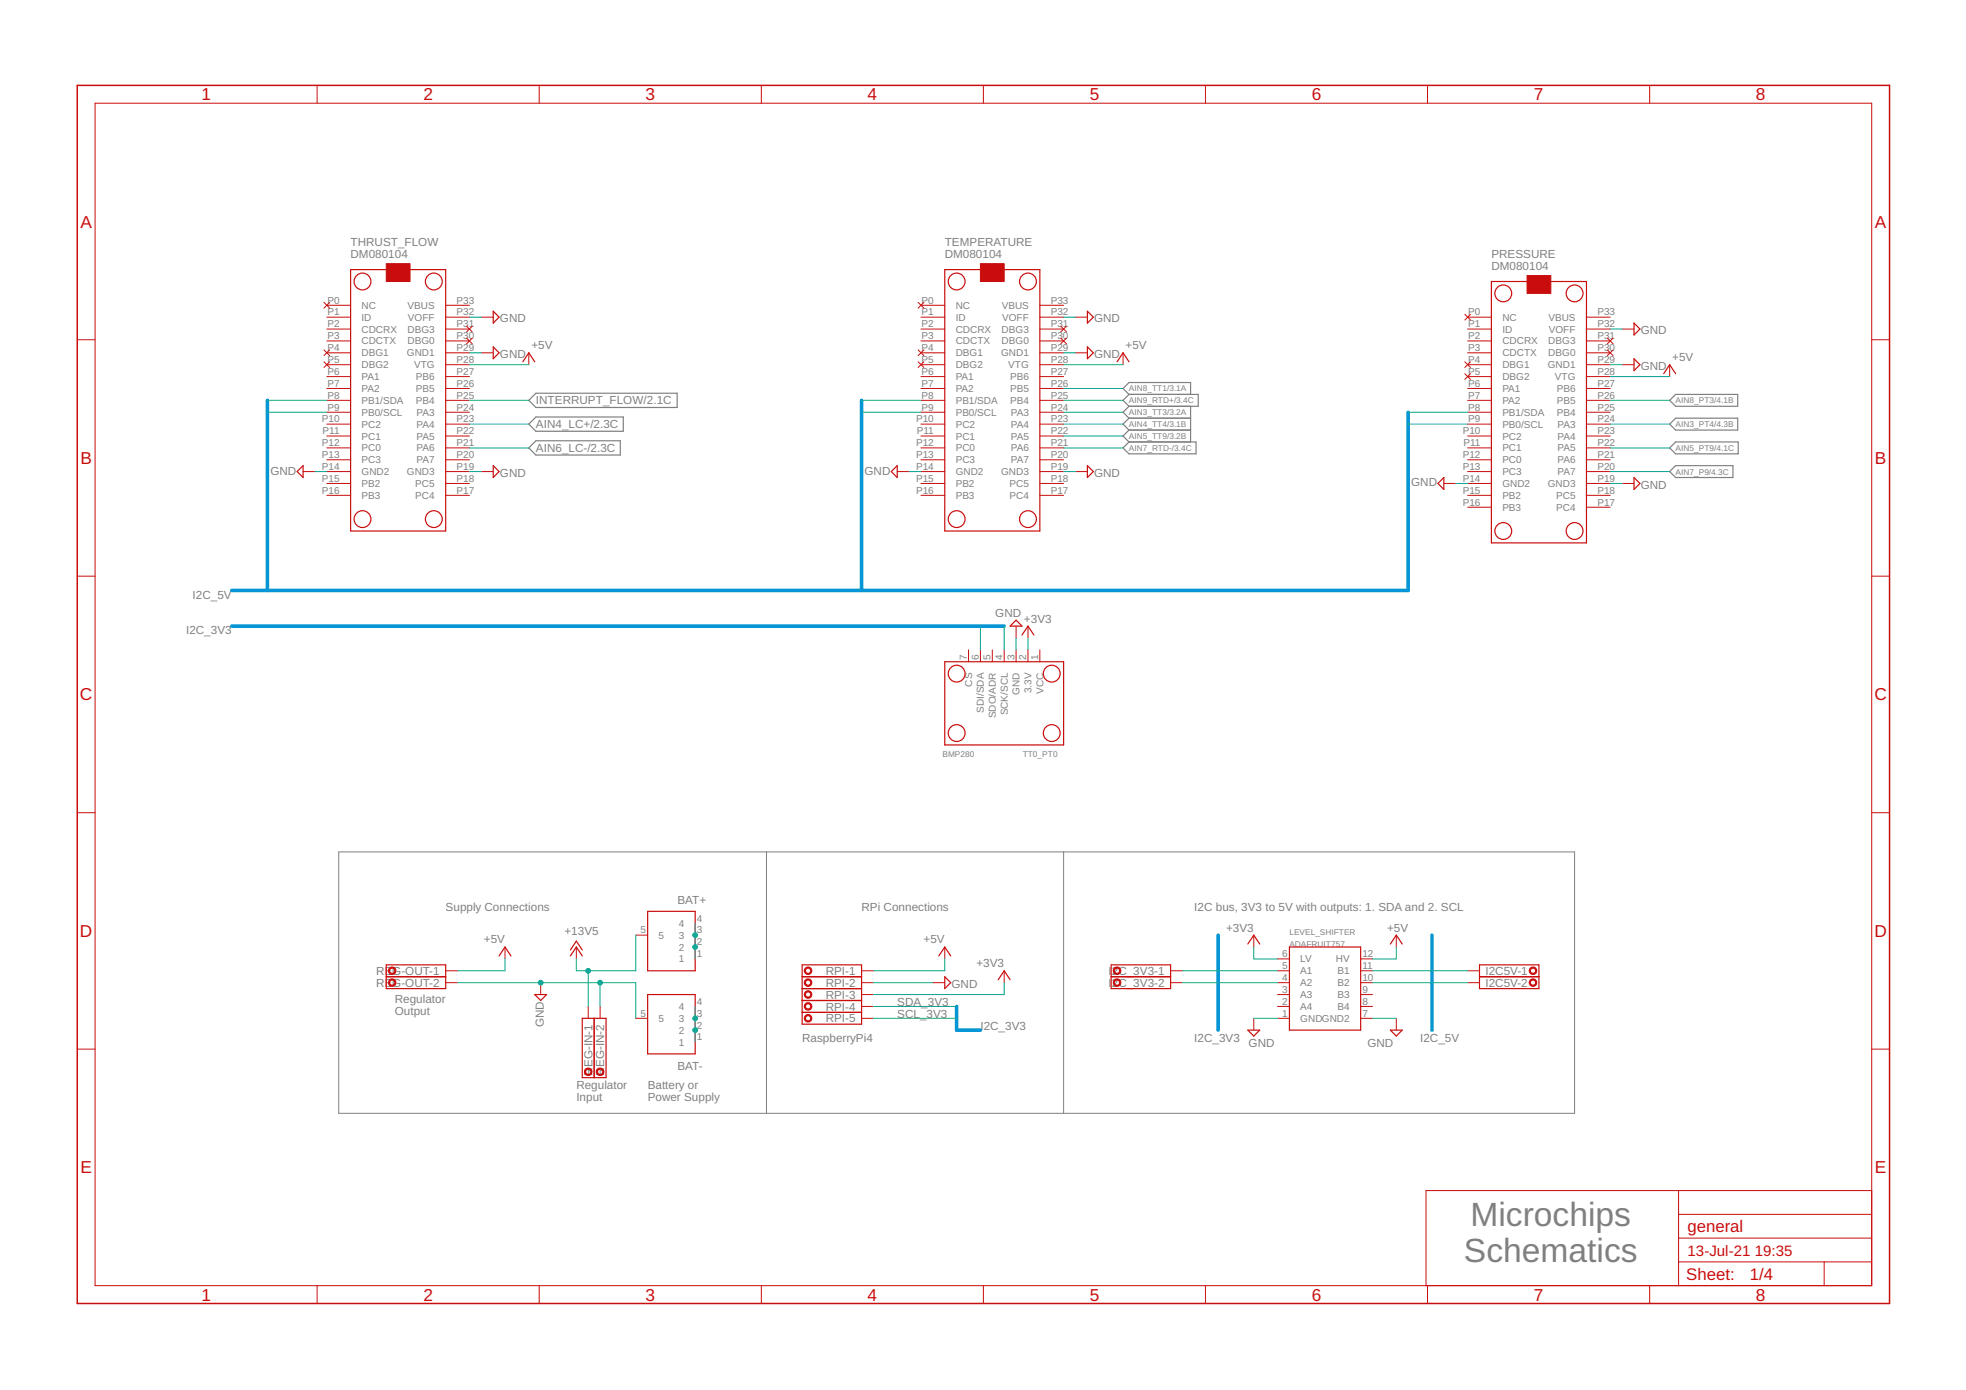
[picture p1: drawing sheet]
<svg xmlns="http://www.w3.org/2000/svg" width="420mm" height="297mm" viewBox="0 0 420 297" stroke-linecap="round" stroke-linejoin="round" font-family="sans-serif">
<path d="M72.4 182.1h264.1v55.8h-264.1zM163.8 182.1v55.8M227.3 182.1v55.8" fill="none" stroke="#808080" stroke-width=".21"/>
<g fill="none" stroke="#808080" stroke-width=".25">
<path d="M113 85.6l1.5-1.6h30.2v3.1h-30.2zM113 90.6l1.5-1.5h18.7v3.1h-18.7zM113 95.7l1.5-1.5h18.1v3h-18.1zM241.3 84.3l-1.3-1.3 1.3-1.3h13.1v2.6M241.3 84.3h14.8v2.5h-14.8M241.3 84.3l-1.3 1.3 1.3 1.2M241.3 86.8l-1.3 1.3 1.3 1.3M241.3 89.4h13.1M241.3 89.4l-1.3 1.2 1.3 1.3M241.3 91.9h13.1M241.3 91.9l-1.3 1.3 1.3 1.2M241.3 94.4h14.3v2.6h-14.3l-1.3-1.3z"/>
<path d="M254.4 86.8v7.6M358.1 84.3h13.3v2.5h-13.3l-1.3-1.2zM358.1 89.4h13.3v2.5h-13.3l-1.3-1.3zM358.1 94.4h13.4v2.6h-13.4l-1.3-1.3zM356.8 100.8l1.3-1.3h12.3v2.5h-12.3z"/>
</g>
<g fill="none" stroke="#c90d0c" stroke-width=".21">
<path d="M67.8 18.2v3.9M115.2 18.2v3.9M162.7 18.2v3.9M210.2 18.2v3.9M257.6 18.2v3.9M305.1 18.2v3.9M352.6 18.2v3.9M20.3 22.1h379.7v252.6h-379.7zM16.5 72.6h3.8M69.2 64.6l1.2 1.2M69.2 74.8l1.2 1.2M69.2 77.3l1.2 1.2"/>
<path d="M69.8 67.8h5.1M69.8 70.3h5.1M69.8 72.9h5.1M69.8 75.4h5.1M69.8 77.9h5.1M69.8 65.2h5.1M70.4 64.6l-1.2 1.2M70.4 74.8l-1.2 1.2M70.4 77.3l-1.2 1.2M95.2 67.8h5.1M95.2 70.3h5.1M95.2 72.9h5.1"/>
<path d="M95.2 75.4h5.1M95.2 77.9h5.1M95.2 65.2h5.1M99.7 72.2l1.2 1.3M99.7 69.7l1.2 1.2M100.9 72.2l-1.2 1.3M100.9 69.7l-1.2 1.2M102.9 67.8h2.5M102.9 75.4h2.5M113 75.4v2.5M196.2 64.6l1.2 1.2M196.2 74.8l1.2 1.2"/>
<path d="M196.2 77.3l1.2 1.2M196.8 67.8h5.1M196.8 70.3h5.1M196.8 72.9h5.1M196.8 75.4h5.1M196.8 77.9h5.1M196.8 65.2h5.1M197.4 64.6l-1.2 1.2M197.4 74.8l-1.2 1.2M197.4 77.3l-1.2 1.2M222.2 67.8h5.1M222.2 70.3h5.1"/>
<path d="M222.2 72.9h5.1M222.2 75.4h5.1M222.2 77.9h5.1M222.2 65.2h5.1M226.7 72.2l1.2 1.3M226.7 69.7l1.2 1.2M227.9 72.2l-1.2 1.3M227.9 69.7l-1.2 1.2M229.8 67.8h2.6M229.8 75.4h2.6M240 75.4v2.5M313.1 67.2l1.2 1.2"/>
<path d="M313.1 77.3l1.2 1.2M313.1 79.9l1.2 1.2M313.6 67.8h5.1M313.6 70.3h5.1M313.6 72.9h5.1M313.6 75.4h5.1M313.6 77.9h5.1M314.3 67.2l-1.2 1.2M314.3 77.3l-1.2 1.2M314.3 79.9l-1.2 1.2M339 67.8h5.1M339 70.3h5.1"/>
<path d="M339 72.9h5.1M339 75.4h5.1M339 77.9h5.1M343.5 74.8l1.2 1.2M343.5 72.2l1.2 1.3M344.7 74.8l-1.2 1.2M344.7 72.2l-1.2 1.3M346.7 70.3h2.5M346.7 77.9h2.5M356.8 77.9v2.6M400 72.6h3.8M69.8 80.5h5.1"/>
<path d="M69.8 83h5.1M69.8 85.6h5.1M69.8 88.1h5.1M69.8 90.6h5.1M69.8 93.2h5.1M69.8 95.7h5.1M69.8 98.3h5.1M95.2 80.5h5.1M95.2 83h5.1M95.2 85.6h5.1M95.2 88.1h5.1M95.2 90.6h5.1"/>
<path d="M95.2 93.2h5.1M95.2 95.7h5.1M95.2 98.3h5.1M196.8 80.5h5.1M196.8 83h5.1M196.8 85.6h5.1M196.8 88.1h5.1M196.8 90.6h5.1M196.8 93.2h5.1M196.8 95.7h5.1M196.8 98.3h5.1M222.2 80.5h5.1"/>
<path d="M222.2 83h5.1M222.2 85.6h5.1M222.2 88.1h5.1M222.2 90.6h5.1M222.2 93.2h5.1M222.2 95.7h5.1M222.2 98.3h5.1M313.6 80.5h5.1M313.6 83h5.1M313.6 85.6h5.1M313.6 88.1h5.1M313.6 90.6h5.1"/>
<path d="M313.6 93.2h5.1M313.6 95.7h5.1M313.6 98.3h5.1M339 80.5h5.1M339 83h5.1M339 85.6h5.1M339 88.1h5.1M339 90.6h5.1M339 93.2h5.1M339 95.7h5.1M339 98.3h5.1M64.8 100.8h2.5"/>
<path d="M69.8 100.8h5.1M69.8 103.3h5.1M69.8 105.9h5.1M95.2 100.8h5.1M95.2 103.3h5.1M95.2 105.9h5.1M102.9 100.8h2.5M191.7 100.8h2.6M196.8 100.8h5.1M196.8 103.3h5.1M196.8 105.9h5.1M222.2 100.8h5.1"/>
<path d="M222.2 103.3h5.1M222.2 105.9h5.1M229.8 100.8h2.6M308.6 103.3h2.5M313.6 100.8h5.1M313.6 103.3h5.1M313.6 105.9h5.1M313.6 108.4h5.1M339 100.8h5.1M339 103.3h5.1M339 105.9h5.1M339 108.4h5.1"/>
<path d="M346.7 103.3h2.5M16.5 123.1h3.8M207 138.9v2.5M209.5 138.9v2.5M212.1 138.9v2.5M214.6 138.9v2.5M217.1 133.8v2.5M217.1 138.9v2.5M219.7 133.8v2.5M219.7 138.9v2.5M222.2 138.9v2.5M400 123.1h3.8"/>
<path d="M16.5 173.7h3.8M400 173.7h3.8M135.9 199.8h2.5M267.9 199.8v2.6M298.4 199.8v2.6M95.2 210h2.6M95.2 207.5h2.6M107.9 202.4v2.5M115.5 210v2.5M123.2 202.4v2.5M125.7 215.1v2.5M128.2 215.1v2.5"/>
<path d="M135.9 217.6h2.5M184.1 210h2.6M184.1 207.5h2.6M184.1 212.5h2.6M184.1 215.1h2.6M184.1 217.6h2.6M199.4 210h2.5M201.9 202.4v2.5M214.6 207.5v2.5M250.2 210h2.5M250.2 207.5h2.5M267.9 217.6v2.5"/>
<path d="M273 210h2.6M273 207.5h2.6M273 212.5h2.6M273 215.1h2.6M273 217.6h2.6M273 204.9h2.6M290.8 210h2.5M290.8 207.5h2.5M290.8 212.5h2.5M290.8 215.1h2.5M290.8 217.6h2.5M290.8 204.9h2.5"/>
<path d="M298.4 217.6v2.5M313.6 210h2.6M313.6 207.5h2.6M16.5 224.2h3.8M400 224.2h3.8M358.7 254.4v20.3M358.7 259.5h41.3M400 254.4h-95.2v20.3M67.8 274.7v3.9M115.2 274.7v3.9M162.7 274.7v3.9M210.2 274.7v3.9"/>
<path d="M257.6 274.7v3.9M305.1 274.7v3.9M352.6 274.7v3.9M358.7 269.7h41.3M358.7 264.6h41.3M389.8 269.7v5"/>
</g>
<path d="M16.5 18.2h387.3v260.4h-387.3z" fill="none" stroke="#c90d0c" stroke-width=".32"/>
<g fill="none" stroke="#c90d0c" stroke-width=".25">
<path d="M74.9 57.6h20.3v55.9h-20.3zM201.9 57.6h20.3v55.9h-20.3zM105.4 66.5l1.3 1.3-1.3 1.2zM105.4 74.1l1.3 1.3-1.3 1.3zM111.7 77.3l1.3-1.9 1.3 1.9M232.4 66.5l1.3 1.3-1.3 1.2zM232.4 74.1l1.3 1.3-1.3 1.3zM238.7 77.3l1.3-1.9 1.3 1.9M318.7 60.2h20.3v55.8h-20.3zM349.2 69l1.3 1.3-1.3 1.3zM349.2 76.7l1.3 1.2-1.3 1.3zM355.6 79.8l1.2-1.9 1.3 1.9"/>
<path d="M64.8 99.5v2.5l-1.3-1.2zM105.4 99.5l1.3 1.3-1.3 1.2zM191.7 99.5v2.5l-1.2-1.2zM232.4 99.5l1.3 1.3-1.3 1.2zM308.6 102v2.6l-1.3-1.3zM349.2 102l1.3 1.3-1.3 1.3zM217.1 132.5l1.3 1.3h-2.5zM218.4 135.7l1.3-1.9 1.3 1.9M201.9 141.4h25.4v17.8h-25.4zM138.4 194.8h10.2v12.7h-10.2zM82.5 206.2h12.7v5.1h-12.7zM82.5 208.7h12.7"/>
<path d="M106.7 204.3l1.2-1.9 1.3 1.9M114.3 212.5h2.5l-1.3 1.3zM121.9 204.3l1.3-1.9 1.2 1.9M121.9 203l1.3-1.9 1.2 1.9M124.4 217.6h5.1v12.7h-5.1zM127 217.6v12.7M138.4 212.5h10.2v12.7h-10.2zM171.4 206.2h12.7v12.7h-12.7zM171.4 208.7h12.7M171.4 211.3h12.7M171.4 213.8h12.7M171.4 216.3h12.7"/>
<path d="M200.6 204.3l1.3-1.9 1.3 1.9M201.9 208.7l1.3 1.3-1.3 1.3zM213.3 209.4l1.3-1.9 1.3 1.9M237.5 206.2h12.7v5.1h-12.7zM237.5 208.7h12.7M266.7 201.7l1.2-1.9 1.3 1.9M275.6 202.4h15.2v17.7h-15.2zM297.1 201.7l1.3-1.9 1.3 1.9M316.2 206.2h12.7v5.1h-12.7zM316.2 208.7h12.7M266.7 220.1h2.5l-1.3 1.3zM297.1 220.1h2.6l-1.3 1.3z"/>
<circle cx="77.5" cy="60.2" r="1.8"/>
<circle cx="92.7" cy="60.2" r="1.8"/>
<circle cx="204.4" cy="60.2" r="1.8"/>
<circle cx="219.7" cy="60.2" r="1.8"/>
<circle cx="321.3" cy="62.7" r="1.8"/>
<circle cx="336.5" cy="62.7" r="1.8"/>
<circle cx="77.5" cy="110.9" r="1.8"/>
<circle cx="92.7" cy="110.9" r="1.8"/>
<circle cx="204.4" cy="110.9" r="1.8"/>
<circle cx="219.7" cy="110.9" r="1.8"/>
<circle cx="321.3" cy="113.5" r="1.8"/>
<circle cx="336.5" cy="113.5" r="1.8"/>
<circle cx="204.4" cy="156.7" r="1.8"/>
<circle cx="204.4" cy="144" r="1.8"/>
<circle cx="224.8" cy="144" r="1.8"/>
<circle cx="224.8" cy="156.7" r="1.8"/>
</g>
<g fill="#c90d0c" stroke="#c90d0c" stroke-width=".21">
<path d="M326.3 58.9h5.1v3.8h-5.1z"/>
<path d="M82.5 56.3h5.1v3.9h-5.1z"/>
<path d="M209.5 56.3h5.1v3.9h-5.1z"/>
</g>
<g fill="#c90d0c" stroke="#c90d0c" stroke-width=".21">
<path d="M83.2 206.9a.82 .82 0 0 1 1.3 .1 .82 .82 0 0 1-.4 1.2 .82 .82 0 0 1-1.1-.7h.2a.55 .55 0 0 1 .8-.6 .55 .55 0 0 1 .2 .9 .55 .55 0 0 1-.9-.2l-.1-.1h-.2z" fill-rule="evenodd"/>
<path d="M83.2 209.5a.82 .82 0 0 1 1.3 0 .82 .82 0 0 1-.4 1.3 .82 .82 0 0 1-1.1-.8h.2a.55 .55 0 0 1 .8-.5 .55 .55 0 0 1 .2 .9 .55 .55 0 0 1-.9-.2l-.1-.2h-.2z" fill-rule="evenodd"/>
<path d="M172.1 206.9a.81 .81 0 0 1 1.3 .1 .81 .81 0 0 1-.5 1.2 .81 .81 0 0 1-1-.7h.2a.56 .56 0 0 1 .9-.5 .56 .56 0 0 1 .1 .9 .56 .56 0 0 1-.9-.3l-.1-.1h-.2z" fill-rule="evenodd"/>
<path d="M172.1 209.5a.81 .81 0 0 1 1.3 0 .81 .81 0 0 1-.5 1.3 .81 .81 0 0 1-1-.8h.2a.56 .56 0 0 1 .9-.5 .56 .56 0 0 1 .1 1 .56 .56 0 0 1-.9-.3l-.1-.2h-.2z" fill-rule="evenodd"/>
<path d="M172.1 212a.81 .81 0 0 1 1.3 .1 .81 .81 0 0 1-.5 1.2 .81 .81 0 0 1-1-.8h.2a.56 .56 0 0 1 .9-.4 .56 .56 0 0 1 .1 .9 .56 .56 0 0 1-.9-.3l-.1-.2h-.2z" fill-rule="evenodd"/>
<path d="M172.1 214.5a.81 .81 0 0 1 1.3 .1 .81 .81 0 0 1-.5 1.2 .81 .81 0 0 1-1-.7h.2a.56 .56 0 0 1 .9-.5 .56 .56 0 0 1 .1 .9 .56 .56 0 0 1-.9-.2l-.1-.2h-.2z" fill-rule="evenodd"/>
<path d="M172.1 217.1a.81 .81 0 0 1 1.3 .1 .81 .81 0 0 1-.5 1.2 .81 .81 0 0 1-1-.8h.2a.56 .56 0 0 1 .9-.5 .56 .56 0 0 1 .1 1 .56 .56 0 0 1-.9-.3l-.1-.2h-.2z" fill-rule="evenodd"/>
<path d="M327 206.9a.81 .81 0 0 1 1.3 .1 .81 .81 0 0 1-.4 1.2 .81 .81 0 0 1-1.1-.7h.3a.55 .55 0 0 1 .7-.6 .55 .55 0 0 1 .2 .9 .55 .55 0 0 1-.9-.2v-.1h-.3z" fill-rule="evenodd"/>
<path d="M327 209.5a.81 .81 0 0 1 1.3 0 .81 .81 0 0 1-.4 1.3 .81 .81 0 0 1-1.1-.8h.3a.55 .55 0 0 1 .7-.5 .55 .55 0 0 1 .2 .9 .55 .55 0 0 1-.9-.2v-.2h-.3z" fill-rule="evenodd"/>
<path d="M238.1 206.9a.82 .82 0 0 1 1.3 .1 .82 .82 0 0 1-.4 1.2 .82 .82 0 0 1-1.1-.7h.3a.55 .55 0 0 1 .7-.6 .55 .55 0 0 1 .2 .9 .55 .55 0 0 1-.9-.2v-.1h-.3z" fill-rule="evenodd"/>
<path d="M238.1 209.5a.82 .82 0 0 1 1.3 0 .82 .82 0 0 1-.4 1.3 .82 .82 0 0 1-1.1-.8h.3a.55 .55 0 0 1 .7-.5 .55 .55 0 0 1 .2 .9 .55 .55 0 0 1-.9-.2v-.2h-.3z" fill-rule="evenodd"/>
<path d="M125.1 228.5a.81 .81 0 0 1 1.3 .1 .81 .81 0 0 1-.5 1.2 .81 .81 0 0 1-1-.8h.3a.55 .55 0 0 1 .7-.5 .55 .55 0 0 1 .2 .9 .55 .55 0 0 1-.9-.2v-.2h-.3z" fill-rule="evenodd"/>
<path d="M127.6 228.5a.81 .81 0 0 1 1.3 .1 .81 .81 0 0 1-.4 1.2 .81 .81 0 0 1-1.1-.8h.3a.55 .55 0 0 1 .7-.5 .55 .55 0 0 1 .2 .9 .55 .55 0 0 1-.9-.2v-.2h-.3z" fill-rule="evenodd"/>
</g>
<path d="M57.1 85.6v40.6M184.1 85.6v40.6M300.9 88.1v38.1h-251.4M49.5 133.8h165.1M260.3 199.8v20.3M306 199.8v20.3M204.4 215.1v5h5.1" fill="none" stroke="#0696d7" stroke-width=".76"/>
<g fill="none" stroke="#0dab76" stroke-width=".21">
<path d="M100.3 77.9h12.7M100.3 67.8h2.6M100.3 75.4h2.6M227.3 77.9h12.7M227.3 67.8h2.5M227.3 75.4h2.5M344.1 77.9h2.6M344.1 70.3h2.6M57.1 85.6h12.7M57.1 88.1h12.7M100.3 85.6h12.7M100.3 90.6h12.7"/>
<path d="M100.3 95.7h12.7M184.1 85.6h12.7M184.1 88.1h12.7M227.3 85.6h12.7M227.3 88.1h12.7M227.3 90.6h12.7M227.3 95.7h12.7M227.3 83h12.7M227.3 93.2h12.7M300.9 88.1h12.7M300.9 90.6h12.7M344.1 80.5h12.7"/>
<path d="M344.1 85.6h12.7M344.1 90.6h12.7M344.1 95.7h12.7M67.3 100.8h2.5M100.3 100.8h2.6M194.3 100.8h2.5M227.3 100.8h2.5M311.1 103.3h2.5M344.1 100.8h12.7M344.1 103.3h2.6M209.5 133.8v5.1M214.6 133.8v5.1"/>
<path d="M217.1 136.3v2.6M219.7 136.3v2.6M135.9 199.8v7.7h-12.7v-2.6M148.6 197.3v7.6M97.8 210h38.1v7.6M107.9 204.9v2.6h-10.1M125.7 207.5v7.6M128.2 210v5.1M148.6 215.1v7.6M186.7 217.6h17.7M186.7 210h12.7M186.7 215.1h17.7"/>
<path d="M201.9 204.9v2.6h-15.2M214.6 210v2.5h-27.9M252.7 210h20.3M252.7 207.5h20.3M267.9 217.6h5.1M267.9 202.4v2.5h5.1M293.3 217.6h5.1M293.3 210h20.3M293.3 207.5h20.3M298.4 202.4v2.5h-5.1"/>
</g>
<g fill="#0dab76" stroke="#0dab76" stroke-width=".21">
<circle cx="115.5" cy="210" r=".51"/>
<circle cx="128.2" cy="210" r=".51"/>
<circle cx="125.7" cy="207.5" r=".51"/>
<circle cx="148.6" cy="202.4" r=".51"/>
<circle cx="148.6" cy="199.8" r=".51"/>
<circle cx="148.6" cy="217.6" r=".51"/>
<circle cx="148.6" cy="220.1" r=".51"/>
</g>
<g font-size="7.2" fill="#808080">
<text x="314.3" y="262">Microchips</text>
<text x="312.9" y="269.7">Schematics</text>
</g>
<g font-size="3.7" fill="#c90d0c">
<text x="43" y="21.4">1</text>
<text x="90.5" y="21.4">2</text>
<text x="138" y="21.4">3</text>
<text x="185.4" y="21.4">4</text>
<text x="232.9" y="21.4">5</text>
<text x="280.3" y="21.4">6</text>
<text x="327.8" y="21.4">7</text>
<text x="375.3" y="21.4">8</text>
<text x="17.2" y="48.6">A</text>
<text x="400.7" y="48.6">A</text>
<text x="17.2" y="99.2">B</text>
<text x="400.7" y="99.2">B</text>
<text x="17.1" y="149.7">C</text>
<text x="400.6" y="149.7">C</text>
<text x="17.1" y="200.2">D</text>
<text x="400.6" y="200.2">D</text>
<text x="17.2" y="250.8">E</text>
<text x="400.7" y="250.8">E</text>
<text x="43" y="277.9">1</text>
<text x="90.5" y="277.9">2</text>
<text x="138" y="277.9">3</text>
<text x="185.4" y="277.9">4</text>
<text x="232.9" y="277.9">5</text>
<text x="280.3" y="277.9">6</text>
<text x="327.8" y="277.9">7</text>
<text x="375.3" y="277.9">8</text>
</g>
<g font-size="3.6" fill="#c90d0c">
<text x="360.6" y="263.3">general</text>
<text x="360.4" y="273.6">Sheet:</text>
<text x="374" y="273.5">1/4</text>
</g>
<g font-size="3.2" fill="#c90d0c">
<text x="360.6" y="268.4">13-Jul-21</text>
<text x="375" y="268.4">19:35</text>
</g>
<g font-size="2.5" fill="#808080">
<text x="74.9" y="52.5">THRUST_FLOW</text>
<text x="201.9" y="52.5">TEMPERATURE</text>
<text x="74.9" y="55.1">DM080104</text>
<text x="201.9" y="55.1">DM080104</text>
<text x="318.7" y="57.6">DM080104</text>
<text x="318.7" y="55.1">PRESSURE</text>
<text x="106.8" y="68.9">GND</text>
<text x="233.8" y="68.9">GND</text>
<text x="350.6" y="71.5">GND</text>
<text x="106.8" y="76.5">GND</text>
<text x="113.6" y="74.6">+5V</text>
<text x="233.8" y="76.5">GND</text>
<text x="240.6" y="74.6">+5V</text>
<text x="357.4" y="77.2">+5V</text>
<text x="350.6" y="79.1">GND</text>
<text x="114.5" y="86.4">INTERRUPT_FLOW/2.1C</text>
<text x="114.5" y="91.5">AIN4_LC+/2.3C</text>
<text x="57.8" y="101.4">GND</text>
<text x="106.8" y="101.9">GND</text>
<text x="114.5" y="96.6">AIN6_LC-/2.3C</text>
<text x="184.8" y="101.4">GND</text>
<text x="233.8" y="101.9">GND</text>
<text x="301.6" y="104">GND</text>
<text x="350.6" y="104.5">GND</text>
<text x="41.2" y="128">I2C_5V</text>
<text x="212.7" y="131.9">GND</text>
<text x="39.8" y="135.6">I2C_3V3</text>
<text x="218.8" y="133">+3V3</text>
<text x="95.2" y="194.7">Supply Connections</text>
<text x="144.8" y="193.1">BAT+</text>
<text x="184.1" y="194.7">RPi Connections</text>
<text x="255.2" y="194.7">I2C bus, 3V3 to 5V with outputs: 1. SDA and 2. SCL</text>
<text x="103.4" y="201.6">+5V</text>
<text x="120.6" y="199.8">+13V5</text>
<text x="197.4" y="201.6">+5V</text>
<text x="262" y="199.1">+3V3</text>
<text x="296.4" y="199.1">+5V</text>
<text x="80.4" y="208.3">REG-OUT-1</text>
<text x="176.5" y="208.3">RPI-1</text>
<text x="208.7" y="206.7">+3V3</text>
<text x="236.9" y="208.3">I</text>
<text x="237.6" y="208.3">2C_3V3-1</text>
<text x="317.5" y="208.3">I2C5V-1</text>
<text x="80.4" y="210.9">REG-OUT-2</text>
<text x="84.4" y="214.3">Regulator</text>
<text x="176.5" y="210.9">RPI-2</text>
<text x="176.5" y="213.4">RPI-3</text>
<text x="176.5" y="216">RPI-4</text>
<text x="191.7" y="215.1">SDA_3V3</text>
<text x="203.3" y="211.1">GND</text>
<text x="236.9" y="210.9">I</text>
<text x="237.6" y="210.9">2C_3V3-2</text>
<text x="317.5" y="210.9">I2C5V-2</text>
<text x="84.4" y="217">Output</text>
<text x="116.2" y="219.5" transform="rotate(-90 116.2 219.5)">GND</text>
<text x="176.5" y="218.5">RPI-5</text>
<text x="191.7" y="217.6">SCL_3V3</text>
<text x="209.5" y="220.1">I2C_3V3</text>
<text x="171.4" y="222.7">RaspberryPi4</text>
<text x="255.2" y="222.7">I2C_3V3</text>
<text x="266.8" y="223.8">GND</text>
<text x="292.2" y="223.8">GND</text>
<text x="303.5" y="222.7">I2C_5V</text>
<text x="123.2" y="232.7">Regulator</text>
<text x="126.6" y="229.8" transform="rotate(-90 126.6 229.8)">REG-IN-1</text>
<text x="129.1" y="229.8" transform="rotate(-90 129.1 229.8)">REG-IN-2</text>
<text x="138.4" y="232.7">Battery or</text>
<text x="144.8" y="228.7">BAT-</text>
<text x="123.2" y="235.4">Input</text>
<text x="138.4" y="235.4">Power Supply</text>
</g>
<g font-size="2.1" fill="#808080">
<text x="70" y="64.9">P0</text>
<text x="77.3" y="66">NC</text>
<text x="87.1" y="66">VBUS</text>
<text x="97.6" y="64.9">P33</text>
<text x="197" y="64.9">P0</text>
<text x="204.2" y="66">NC</text>
<text x="214.1" y="66">VBUS</text>
<text x="224.6" y="64.9">P33</text>
<text x="70" y="67.4">P1</text>
<text x="70" y="70">P2</text>
<text x="77.3" y="68.5">ID</text>
<text x="77.3" y="71.1">CDCRX</text>
<text x="87.1" y="71.1">DBG3</text>
<text x="87.2" y="68.5">VOFF</text>
<text x="97.6" y="70">P31</text>
<text x="97.6" y="67.4">P32</text>
<text x="197" y="67.4">P1</text>
<text x="197" y="70">P2</text>
<text x="204.2" y="68.5">ID</text>
<text x="204.2" y="71.1">CDCRX</text>
<text x="214.1" y="71.1">DBG3</text>
<text x="214.2" y="68.5">VOFF</text>
<text x="224.6" y="70">P31</text>
<text x="224.6" y="67.4">P32</text>
<text x="313.8" y="67.4">P0</text>
<text x="313.8" y="70">P1</text>
<text x="321.1" y="68.5">NC</text>
<text x="321.1" y="71.1">ID</text>
<text x="330.9" y="68.5">VBUS</text>
<text x="331" y="71.1">VOFF</text>
<text x="341.4" y="70">P32</text>
<text x="341.4" y="67.4">P33</text>
<text x="70" y="72.5">P3</text>
<text x="70" y="75">P4</text>
<text x="70" y="77.6">P5</text>
<text x="77.3" y="73.6">CDCTX</text>
<text x="77.3" y="76.2">DBG1</text>
<text x="87" y="76.2">GND1</text>
<text x="87.1" y="73.6">DBG0</text>
<text x="97.6" y="72.5">P30</text>
<text x="97.6" y="77.6">P28</text>
<text x="97.6" y="75">P29</text>
<text x="197" y="72.5">P3</text>
<text x="197" y="75">P4</text>
<text x="197" y="77.6">P5</text>
<text x="204.2" y="73.6">CDCTX</text>
<text x="204.2" y="76.2">DBG1</text>
<text x="213.9" y="76.2">GND1</text>
<text x="214.1" y="73.6">DBG0</text>
<text x="224.6" y="72.5">P30</text>
<text x="224.6" y="77.6">P28</text>
<text x="224.6" y="75">P29</text>
<text x="313.8" y="72.5">P2</text>
<text x="313.8" y="75">P3</text>
<text x="313.8" y="77.6">P4</text>
<text x="321.1" y="73.6">CDCRX</text>
<text x="321.1" y="76.2">CDCTX</text>
<text x="330.9" y="76.2">DBG0</text>
<text x="330.9" y="73.6">DBG3</text>
<text x="341.4" y="75">P30</text>
<text x="341.4" y="77.6">P29</text>
<text x="341.4" y="72.5">P31</text>
<text x="70" y="80.1">P6</text>
<text x="70" y="82.7">P7</text>
<text x="77.3" y="78.7">DBG2</text>
<text x="77.3" y="81.2">PA1</text>
<text x="77.3" y="83.8">PA2</text>
<text x="88.5" y="78.7">VTG</text>
<text x="88.9" y="83.8">PB5</text>
<text x="88.9" y="81.2">PB6</text>
<text x="97.6" y="82.7">P26</text>
<text x="97.6" y="80.1">P27</text>
<text x="197" y="80.1">P6</text>
<text x="197" y="82.7">P7</text>
<text x="204.2" y="78.7">DBG2</text>
<text x="204.2" y="81.2">PA1</text>
<text x="204.2" y="83.8">PA2</text>
<text x="215.5" y="78.7">VTG</text>
<text x="215.9" y="83.8">PB5</text>
<text x="215.9" y="81.2">PB6</text>
<text x="224.6" y="82.7">P26</text>
<text x="224.6" y="80.1">P27</text>
<text x="313.8" y="80.1">P5</text>
<text x="313.8" y="82.7">P6</text>
<text x="321.1" y="78.7">DBG1</text>
<text x="321.1" y="81.2">DBG2</text>
<text x="321.1" y="83.8">PA1</text>
<text x="330.8" y="78.7">GND1</text>
<text x="332.3" y="81.2">VTG</text>
<text x="332.7" y="83.8">PB6</text>
<text x="341.4" y="82.7">P27</text>
<text x="341.4" y="80.1">P28</text>
<text x="70" y="85.2">P8</text>
<text x="70" y="87.7">P9</text>
<text x="77.3" y="86.3">PB1/SDA</text>
<text x="77.3" y="88.8">PB0/SCL</text>
<text x="88.9" y="86.3">PB4</text>
<text x="89" y="88.8">PA3</text>
<text x="97.6" y="87.7">P24</text>
<text x="97.6" y="85.2">P25</text>
<text x="197" y="85.2">P8</text>
<text x="197" y="87.7">P9</text>
<text x="204.2" y="86.3">PB1/SDA</text>
<text x="204.2" y="88.8">PB0/SCL</text>
<text x="215.9" y="86.3">PB4</text>
<text x="216" y="88.8">PA3</text>
<text x="224.6" y="87.7">P24</text>
<text x="224.6" y="85.2">P25</text>
<text x="313.8" y="85.2">P7</text>
<text x="313.8" y="87.7">P8</text>
<text x="321.1" y="86.3">PA2</text>
<text x="321.1" y="88.8">PB1/SDA</text>
<text x="332.7" y="88.8">PB4</text>
<text x="332.7" y="86.3">PB5</text>
<text x="341.4" y="87.7">P25</text>
<text x="341.4" y="85.2">P26</text>
<text x="68.8" y="90.3">P10</text>
<text x="68.8" y="95.4">P12</text>
<text x="68.9" y="92.8">P11</text>
<text x="77.3" y="91.4">PC2</text>
<text x="77.3" y="93.9">PC1</text>
<text x="89" y="93.9">PA5</text>
<text x="89" y="91.4">PA4</text>
<text x="97.6" y="95.4">P21</text>
<text x="97.6" y="92.8">P22</text>
<text x="97.6" y="90.3">P23</text>
<text x="195.8" y="90.3">P10</text>
<text x="195.8" y="95.4">P12</text>
<text x="195.9" y="92.8">P11</text>
<text x="204.2" y="91.4">PC2</text>
<text x="204.2" y="93.9">PC1</text>
<text x="216" y="93.9">PA5</text>
<text x="216" y="91.4">PA4</text>
<text x="224.6" y="95.4">P21</text>
<text x="224.6" y="92.8">P22</text>
<text x="224.6" y="90.3">P23</text>
<text x="312.6" y="92.8">P10</text>
<text x="312.8" y="95.4">P11</text>
<text x="313.8" y="90.3">P9</text>
<text x="321.1" y="91.4">PB0/SCL</text>
<text x="321.1" y="93.9">PC2</text>
<text x="332.8" y="93.9">PA4</text>
<text x="332.8" y="91.4">PA3</text>
<text x="341.4" y="95.4">P22</text>
<text x="341.4" y="92.8">P23</text>
<text x="341.4" y="90.3">P24</text>
<text x="68.8" y="97.9">P13</text>
<text x="68.8" y="100.4">P14</text>
<text x="77.3" y="96.5">PC0</text>
<text x="77.3" y="99">PC3</text>
<text x="77.3" y="101.5">GND2</text>
<text x="87" y="101.5">GND3</text>
<text x="89" y="99">PA7</text>
<text x="89" y="96.5">PA6</text>
<text x="97.6" y="100.4">P19</text>
<text x="97.6" y="97.9">P20</text>
<text x="195.8" y="97.9">P13</text>
<text x="195.8" y="100.4">P14</text>
<text x="204.2" y="96.5">PC0</text>
<text x="204.2" y="99">PC3</text>
<text x="204.2" y="101.5">GND2</text>
<text x="213.9" y="101.5">GND3</text>
<text x="216" y="99">PA7</text>
<text x="216" y="96.5">PA6</text>
<text x="224.6" y="100.4">P19</text>
<text x="224.6" y="97.9">P20</text>
<text x="312.6" y="97.9">P12</text>
<text x="312.6" y="100.4">P13</text>
<text x="321.1" y="96.5">PC1</text>
<text x="321.1" y="99">PC0</text>
<text x="321.1" y="101.5">PC3</text>
<text x="332.8" y="101.5">PA7</text>
<text x="332.8" y="99">PA6</text>
<text x="332.8" y="96.5">PA5</text>
<text x="341.4" y="100.4">P20</text>
<text x="341.4" y="97.9">P21</text>
<text x="68.8" y="103">P15</text>
<text x="68.8" y="105.5">P16</text>
<text x="77.3" y="104.1">PB2</text>
<text x="77.3" y="106.6">PB3</text>
<text x="88.8" y="106.6">PC4</text>
<text x="88.8" y="104.1">PC5</text>
<text x="97.6" y="105.5">P17</text>
<text x="97.6" y="103">P18</text>
<text x="195.8" y="103">P15</text>
<text x="195.8" y="105.5">P16</text>
<text x="204.2" y="104.1">PB2</text>
<text x="204.2" y="106.6">PB3</text>
<text x="215.7" y="106.6">PC4</text>
<text x="215.7" y="104.1">PC5</text>
<text x="224.6" y="105.5">P17</text>
<text x="224.6" y="103">P18</text>
<text x="312.6" y="103">P14</text>
<text x="312.6" y="105.5">P15</text>
<text x="321.1" y="104.1">GND2</text>
<text x="321.1" y="106.6">PB2</text>
<text x="330.8" y="104.1">GND3</text>
<text x="332.6" y="106.6">PC5</text>
<text x="341.4" y="105.5">P18</text>
<text x="341.4" y="103">P19</text>
<text x="312.6" y="108">P16</text>
<text x="321.1" y="109.2">PB3</text>
<text x="332.6" y="109.2">PC4</text>
<text x="341.4" y="108">P17</text>
<text x="206.6" y="141.1" transform="rotate(-90 206.6 141.1)">7</text>
<text x="209.2" y="141.1" transform="rotate(-90 209.2 141.1)">6</text>
<text x="211.7" y="141.1" transform="rotate(-90 211.7 141.1)">5</text>
<text x="214.3" y="141.1" transform="rotate(-90 214.3 141.1)">4</text>
<text x="216.8" y="141.1" transform="rotate(-90 216.8 141.1)">3</text>
<text x="219.3" y="141.1" transform="rotate(-90 219.3 141.1)">2</text>
<text x="221.9" y="141.1" transform="rotate(-90 221.9 141.1)">1</text>
<text x="207.7" y="146.7" transform="rotate(-90 207.7 146.7)">CS</text>
<text x="217.9" y="148.5" transform="rotate(-90 217.9 148.5)">GND</text>
<text x="220.4" y="148.1" transform="rotate(-90 220.4 148.1)">3.3V</text>
<text x="223" y="148.3" transform="rotate(-90 223 148.3)">VCC</text>
<text x="210.3" y="152.3" transform="rotate(-90 210.3 152.3)">SDI/SDA</text>
<text x="212.8" y="153.5" transform="rotate(-90 212.8 153.5)">SDO/ADR</text>
<text x="215.4" y="152.9" transform="rotate(-90 215.4 152.9)">SCK/SCL</text>
<text x="148.9" y="196.9">4</text>
<text x="136.9" y="199.5">5</text>
<text x="140.8" y="200.6">5</text>
<text x="145.1" y="203.1">2</text>
<text x="145.1" y="200.6">3</text>
<text x="145.1" y="198">4</text>
<text x="148.9" y="202">2</text>
<text x="148.9" y="199.5">3</text>
<text x="145.1" y="205.7">1</text>
<text x="148.9" y="204.6">1</text>
<text x="274" y="209.6">4</text>
<text x="274" y="207.1">5</text>
<text x="274" y="204.6">6</text>
<text x="277.9" y="208.2">A1</text>
<text x="277.9" y="205.7">LV</text>
<text x="285.5" y="205.7">HV</text>
<text x="285.9" y="208.2">B1</text>
<text x="291.2" y="209.6">10</text>
<text x="291.2" y="207.1">11</text>
<text x="291.2" y="204.6">12</text>
<text x="145.1" y="215.8">4</text>
<text x="148.9" y="214.7">4</text>
<text x="274" y="214.7">2</text>
<text x="274" y="212.2">3</text>
<text x="277.9" y="215.8">A4</text>
<text x="277.9" y="213.3">A3</text>
<text x="277.9" y="210.7">A2</text>
<text x="285.9" y="215.8">B4</text>
<text x="285.9" y="213.3">B3</text>
<text x="285.9" y="210.7">B2</text>
<text x="291.2" y="214.7">8</text>
<text x="291.2" y="212.2">9</text>
<text x="136.9" y="217.2">5</text>
<text x="140.8" y="218.4">5</text>
<text x="145.1" y="220.9">2</text>
<text x="145.1" y="218.4">3</text>
<text x="148.9" y="219.8">2</text>
<text x="148.9" y="217.2">3</text>
<text x="274" y="217.2">1</text>
<text x="277.9" y="218.4">GNDGND2</text>
<text x="291.2" y="217.2">7</text>
<text x="145.1" y="223.4">1</text>
<text x="148.9" y="222.3">1</text>
</g>
<g font-size="1.8" fill="#808080">
<text x="241.3" y="83.6">AIN8_TT1/3.1A</text>
<text x="241.3" y="86.2">AIN9_RTD+/3.4C</text>
<text x="241.3" y="88.7">AIN3_TT3/3.2A</text>
<text x="358.1" y="86.2">AIN8_PT3/4.1B</text>
<text x="241.3" y="91.3">AIN4_TT4/3.1B</text>
<text x="241.3" y="93.8">AIN5_TT9/3.2B</text>
<text x="358.1" y="91.3">AIN3_PT4/4.3B</text>
<text x="241.3" y="96.3">AIN7_RTD-/3.4C</text>
<text x="358.1" y="101.4">AIN7_P9/4.3C</text>
<text x="358.1" y="96.3">AIN5_PT9/4.1C</text>
<text x="201.4" y="161.7">BMP280</text>
<text x="218.6" y="161.7">TT0_PT0</text>
<text x="275.6" y="202.4">ADAFRUIT757</text>
<text x="275.6" y="199.8">LEVEL_SHIFTER</text>
</g>
</svg>
